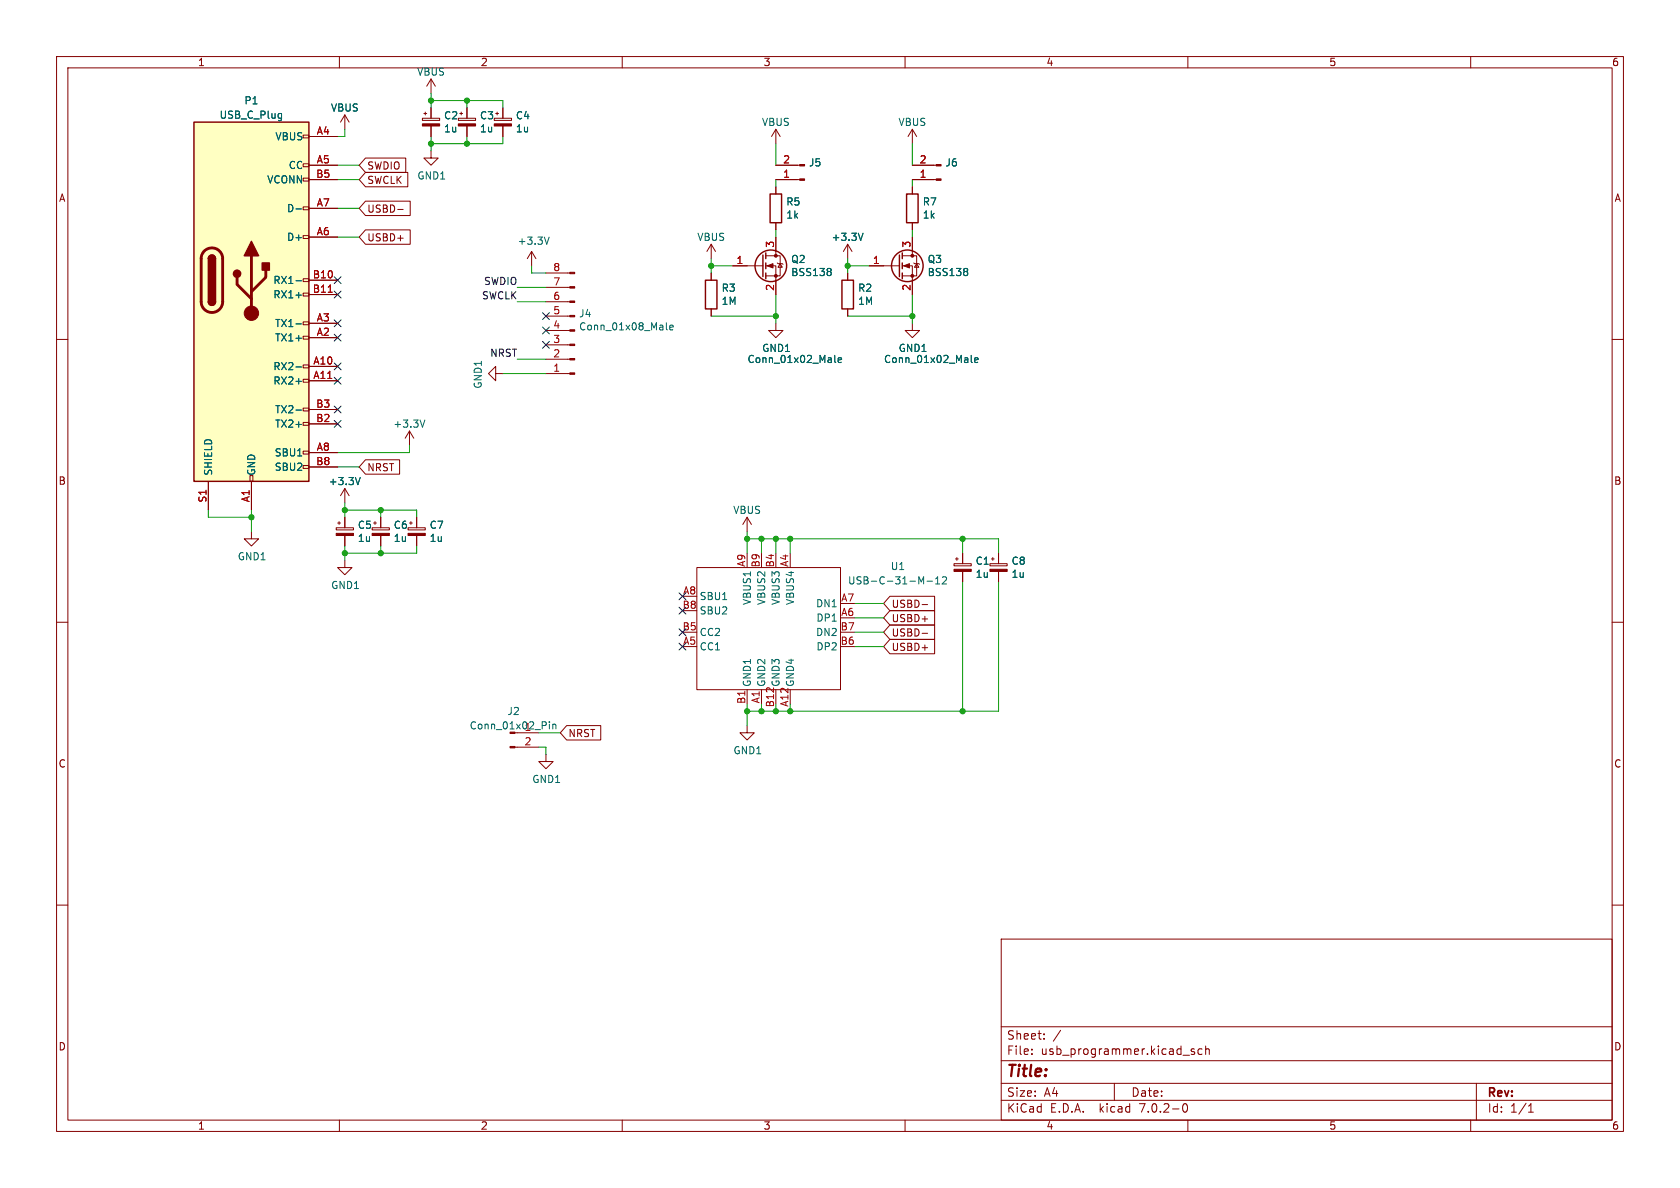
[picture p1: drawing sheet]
<svg xmlns="http://www.w3.org/2000/svg" width="297mm" height="210mm" viewBox="0 0 297 210" stroke-linecap="round" stroke-linejoin="round" font-family="sans-serif">
<g fill="none" stroke="#840000" stroke-width=".18">
<path d="M10 10h277v190h-277zM12 12h273v186h-273zM60 10v2M75.2 19.8v.5M76.2 14l-.8 1.2M76.2 14v2.5M76.2 19.1v1.8M76.2 14l.8 1.2M81.5 19.8v.5M82.5 19.1v1.8M87.9 19.8v.5M88.9 19.1v1.8"/>
<path d="M110 10v2M160 10v2M210 10v2M260 10v2M53.6 36.6h1v.5h-1zM53.6 31.5h1v.5h-1zM53.6 29h1v.5h-1zM53.6 23.9h1v.5h-1zM54.6 29.2h5.1M54.6 31.8h5.1M54.6 24.1h5.1M54.6 36.8h5.1"/>
<path d="M61 20.3l-.8 1.3M61 20.3v2.6M61 20.3l.7 1.3M64.6 30.5h7.5v2.5h-7.5l-1.1-1.2zM64.6 27.9h7.1v2.6h-7.1l-1.1-1.3zM64.6 35.6h7.9v2.5h-7.9l-1.1-1.3zM70.3 37h1M74.7 20.9h3v.4h-3zM74.9 20.1h.5M76.2 26.7v1.2h1.3l-1.3 1.3-1.3-1.3h1.3M76.2 22.3v1.8M81 20.9h3.1v.4h-3.1z"/>
<path d="M81.3 20.1h.5M82.5 22.3v1.8M87.4 20.9h3v.4h-3zM87.6 20.1h.5M88.9 22.3v1.8M137.2 22.9l-.8 1.2M137.2 22.9v2.5M137.2 33v1.3M137.2 39.4v1.2M137.2 22.9l.7 1.2M137.2 29.2h4.2M137.2 31.8h4.2"/>
<path d="M161.3 22.9v2.5M161.3 33v1.3M161.3 39.4v1.2M161.3 29.2h4.2M161.3 31.8h4.2M161.3 22.9l-.8 1.2M161.3 22.9l.8 1.2M10 60h2M53.6 59.4h1v.5h-1zM53.6 56.9h1v.5h-1zM53.6 51.8h1v.5h-1zM53.6 49.3h1v.5h-1z"/>
<path d="M53.6 41.7h1v.5h-1zM54.6 59.7h5.1M54.6 57.2h5.1M54.6 41.9h5.1M54.6 49.5h5.1M54.6 52.1h5.1M64.6 40.6h7.9v2.6h-7.9l-1.1-1.3zM94 44.5l-.8 1.2M94 44.5v2.5M94 44.5l.7 1.2M96.5 48.3h4.2M96.5 50.8h4.2"/>
<path d="M96.5 53.3h4.2M96.5 55.9h4.2M96.5 58.4h4.2M125.7 43.2l-.7 1.3M125.7 43.2v2.5M125.7 48.3v1.2M125.7 54.6v1.3M125.7 43.2l.8 1.3M129.5 47h5.4M135.4 47h1.8v5.1M135.4 45.2h2.5v3.6h-2.5M137.2 57.2v1.2h1.2l-1.2 1.3-1.3-1.3h1.3"/>
<path d="M137.2 41.9v3.3M137.4 46.5l.1 .1h.8l.1 .1M137.9 46.6l.4 .6h-.8zM149.9 43.2l-.8 1.3M149.9 43.2v2.5M149.9 48.3v1.2M149.9 54.6v1.3M149.9 43.2l.7 1.3M153.7 47h5.3M159.5 47h1.8v5.1M159.5 45.2h2.6v3.6h-2.6M161.3 57.2v1.2h1.3l-1.3 1.3-1.3-1.3h1.3"/>
<path d="M161.3 41.9v3.3M161.5 46.5l.2 .1h.7l.2 .1M162.1 46.6l.3 .6h-.7zM285 60h2M53.6 79.8h1v.5h-1zM53.6 74.7h1v.5h-1zM53.6 72.1h1v.5h-1zM53.6 67.1h1v.5h-1zM53.6 64.5h1v.5h-1zM54.6 64.8h5.1M54.6 67.3h5.1M54.6 74.9h5.1"/>
<path d="M54.6 72.4h5.1M72.4 76.2l-.8 1.3M72.4 76.2v2.5M72.4 76.2l.8 1.3M87.6 66v-1.2l-1.2 1.2 1.2 1.3v-1.3h1.3M96.5 61h4.2M96.5 63.5h4.2M96.5 66h4.2M36.8 85.1v5.1M44.2 84.1h.5v1h-.5zM44.4 94v1.3h1.3l-1.3 1.2-1.2-1.2h1.2M44.4 85.1v5.1"/>
<path d="M53.6 82.3h1v.5h-1zM54.6 80h5.1M54.6 82.6h5.1M59.4 93.3h3.1v.4h-3.1zM59.7 92.5h.5M59.9 92.2v.5M61 99.1v1.2h1.2l-1.2 1.3-1.3-1.3h1.3M61 86.4v2.5M61 91.4v1.9M61 94.7v1.8M61 86.4l-.8 1.2M61 86.4l.7 1.2"/>
<path d="M64.6 81.3h6v2.5h-6l-1.1-1.2zM65.8 93.3h3v.4h-3zM66 92.5h.5M66.3 92.2v.5M67.3 91.4v1.9M67.3 94.7v1.8M72.1 93.3h3.1v.4h-3.1zM72.4 92.5h.5M72.6 92.2v.5M73.7 91.4v1.9M73.7 94.7v1.8M132.1 91.4v2.6"/>
<path d="M132.1 91.4l-.8 1.3M132.1 91.4l.7 1.3M168.7 99.6h3v.4h-3zM168.9 98.8h.5M169.2 98.6v.5M170.2 97.8v1.8M175 99.6h3.1v.4h-3.1zM175.3 98.8h.5M175.5 98.6v.5M176.5 97.8v1.8M10 110h2M123.2 100.3h25.4v21.6h-25.4z"/>
<path d="M157.3 113h7.9v2.6h-7.9l-1.1-1.3zM157.3 110.5h7.9v2.5h-7.9l-1.1-1.2zM157.3 107.9h7.9v2.6h-7.9l-1.1-1.3zM157.3 105.4h7.9v2.6h-7.9l-1.1-1.3zM163 112h1M163 106.9h1M170.2 101v1.9M176.5 101v1.9M285 110h2M91 132.1h4.2M91.4 129.5h3.8M96.5 133.4v1.2h1.3l-1.3 1.3-1.3-1.3h1.3"/>
<path d="M100.2 128.3h6v2.5h-6l-1.1-1.3zM132.1 128.3v1.2h1.2l-1.2 1.3-1.3-1.3h1.3M132.1 121.9v2.6M134.6 121.9v2.6M10 160h2M285 160h2M177 166h108v32h-108zM60 198v2M110 198v2M160 198v2M177 194.5h108M177 191.5h108"/>
<path d="M177 187.5h108M177 181.5h108M182.4 186.3v.1M182.4 185.5v.1M184.6 183.6v.1M184.6 182.8v.1M197 191.5v3M209.2 195.2l.2-.1a.81 .81 0 0 1 .6 .6 .81 .81 0 0 1-.3 .8l-.1 .1a.81 .81 0 0 1-.4-1.4zM210 198v2M211.1 185.5l-.3-.1-.2 .2v.2l.5 .2v.3h-.5M212.5 185.5l-.4-.1-.3 .3v.4l.1 .2h.6M213.1 185.5l.3-.1 .3 .1 .1 .9"/>
<path d="M213.1 184.9v1.5M260 198v2M261 191.5v6.5M270.2 196.6h.9M270.2 195.5l.4-.4v1.5"/>
</g>
<g fill="#840000" stroke="#840000" stroke-width=".18">
<path d="M90.2 132h.8v.2h-.8z"/>
<path d="M165.5 29.1h.9v.2h-.9z"/>
<path d="M165.5 31.6h.9v.3h-.9z"/>
<path d="M159.8 47l1-.4v.8z"/>
<path d="M135.6 47l1.1-.4v.8z"/>
<path d="M141.4 29.1h.8v.2h-.8z"/>
<path d="M141.4 31.6h.8v.3h-.8z"/>
<path d="M175 100.6h3.1v.4h-3.1z"/>
<path d="M65.8 94.3h3v.4h-3z"/>
<path d="M168.7 100.6h3v.4h-3z"/>
<path d="M59.4 94.3h3.1v.4h-3.1z"/>
<path d="M72.1 94.3h3.1v.4h-3.1z"/>
<path d="M87.4 21.9h3v.4h-3z"/>
<path d="M81 21.9h3.1v.4h-3.1z"/>
<path d="M100.7 48.1h.9v.3h-.9z"/>
<path d="M100.7 50.7h.9v.2h-.9z"/>
<path d="M100.7 53.2h.9v.3h-.9z"/>
<path d="M100.7 55.8h.9v.2h-.9z"/>
<path d="M100.7 58.3h.9v.2h-.9z"/>
<path d="M100.7 60.8h.9v.3h-.9z"/>
<path d="M100.7 63.4h.9v.2h-.9z"/>
<path d="M100.7 65.9h.9v.3h-.9z"/>
<path d="M74.7 21.9h3v.4h-3z"/>
<circle cx="161.3" cy="48.8" r=".25"/>
<circle cx="161.3" cy="45.2" r=".25"/>
<circle cx="137.2" cy="48.8" r=".25"/>
<circle cx="137.2" cy="45.2" r=".25"/>
<circle cx="44.4" cy="55.4" r="1.27"/>
</g>
<g fill="none" stroke="#006464" stroke-width=".18">
<path d="M49.7 20.1h.1M49.8 20.1v1l-.1 .2M49.8 20.8l-.1 .1M52.3 36.9h1M52.3 57.3h1M52.3 49.6h1M52.3 52.2h1M97.1 41.9l-.4 1.3M117.8 57.1v1l.2 .2M118.4 57.9l.6-.1v-.3h-.4l-.2 .2 .1 .6h.5M146.8 47.5l.1 .2-.1 .2M146.8 48.1l.1 .1-.1 .5"/>
<path d="M152.6 41.2l-.4 1.3M171 47.5l.1 .2-.1 .2M171 48.1l.1 .1-.1 .5M52.3 64.9h1M52.3 67.4h1M52.3 72.5h1M75.1 74.2l-.4 1.3M147.6 62.8v1.1l.2 .2M148.2 63.7l.6-.2-.1-.2-.3-.1-.2 .2v.6h.5M171.7 62.8v1.1l.2 .2M172.3 63.7l.6-.2v-.2l-.4-.1-.2 .2 .1 .6h.5M52.6 80.6h.8"/>
<path d="M63.7 84.4l-.4 1.3M162.9 102.9l.4-.9v1.2M163.9 102.7h1M165.4 103.2h.7M165.4 102.3l.4-.3v1.2M166.6 102.1l.5-.1 .2 .3-.7 .9h.7M97.1 127.6v.1M97.1 128v.9M97.7 128v.9M97.7 128.1l.2-.1 .3 .1 .1 .8"/>
</g>
<g fill="none" stroke="#840000" stroke-width=".25">
<path d="M34.3 21.6h20.3v63.5h-20.3zM136.1 34.3h2.1v5.1h-2.1zM160.3 34.3h2v5.1h-2zM36.8 53.3a.64 .64 0 0 0 .7 .7 .64 .64 0 0 0 .6-.7M36.8 45.7a.64 .64 0 0 1 .7-.6 .64 .64 0 0 1 .6 .6M124.7 49.5h2v5.1h-2zM134.9 45.1v3.8M135.4 44.7v1M135.4 46.5v1M135.4 48.3v1M148.8 49.5h2.1v5.1h-2.1zM159 45.1v3.8"/>
<path d="M159.5 44.7v1M159.5 46.5v1M159.5 48.3v1"/>
<circle cx="136.3" cy="47" r="2.79"/>
<circle cx="160.4" cy="47" r="2.79"/>
</g>
<path d="M34.3 21.6h20.3v63.5h-20.3z" fill="#ffffc2" stroke="#ffffc2" stroke-width=".18"/>
<path d="M36.1 44.4a1.9 1.9 0 0 1 2.1-.4 1.9 1.9 0 0 1 1.2 1.7v7.6a1.91 1.91 0 0 1-1.9 1.9 1.91 1.91 0 0 1-1.9-1.9v-7.7l.1-.7zM41.9 49v1.3l2.5 2.5M44.4 45.2v10.2M47 47.8v1.2l-2.6 2.6" fill="none" stroke="#840000" stroke-width=".51"/>
<g fill="#840000" stroke="#840000" stroke-width=".25">
<path d="M36.8 53.3h1.3a.64 .64 0 0 1-.6 .7 .64 .64 0 0 1-.7-.7z"/>
<path d="M36.8 45.7h1.3v7.6h-1.3z"/>
<path d="M37 45.3a.64 .64 0 0 1 .7-.2 .64 .64 0 0 1 .4 .6h-1.3z"/>
<path d="M44.4 42.7l1.3 2.5h-2.5z"/>
<path d="M46.4 46.5h1.2v1.3h-1.2z"/>
<circle cx="41.9" cy="48.4" r=".63"/>
</g>
<path d="M58 51.7h.8" fill="none" stroke="#a90000" stroke-width=".18"/>
<g fill="none" stroke="#009600" stroke-width=".18">
<path d="M76.2 17.8h12.7v1.3M76.2 16.5v2.6M82.5 17.8v1.3M59.7 31.8h3.8M59.7 29.2h3.8M59.7 36.8h3.8M61 22.9v1.2h-1.3M76.2 24.1v2.6M82.5 24.1v1.3M88.9 24.1v1.3h-12.7M137.2 25.4v3.8M137.2 31.8v1.2"/>
<path d="M161.3 25.4v3.8M161.3 31.8v1.2M59.7 41.9h3.8M91.4 53.3h5.1M91.4 50.8h5.1M94 47v1.3h2.5M125.7 55.9h11.5M125.7 47h3.8M125.7 45.7v2.6M137.2 40.6v1.3M137.2 52.1v5.1M149.9 55.9h11.4"/>
<path d="M149.9 47h3.8M149.9 45.7v2.6M161.3 40.6v1.3M161.3 52.1v5.1M72.4 78.7v1.3h-12.7M88.9 66h7.6M91.4 63.5h5.1M36.8 90.2v1.2h7.6M44.4 90.2v3.8M59.7 82.6h3.8M61 90.2h12.7v1.2M61 88.9v2.5"/>
<path d="M61 96.5v2.6M67.3 90.2v1.2M67.3 96.5v1.3M73.7 96.5v1.3h-12.7M132.1 95.3h44.4v2.5M132.1 94v3.8M134.6 95.3v2.5M137.2 95.3v2.5M139.7 95.3v2.5M170.2 95.3v2.5M151.1 109.2h5.1M151.1 106.7h5.1"/>
<path d="M151.1 111.8h5.1M151.1 114.3h5.1M170.2 102.9v22.8M176.5 102.9v22.8h-44.4M95.2 132.1h1.3v1.3M95.2 129.5h3.9M132.1 124.5v3.8M134.6 124.5v1.2M137.2 124.5v1.2M139.7 124.5v1.2"/>
</g>
<g fill="none" stroke="#000084" stroke-width=".18">
<path d="M59.1 51.5l1.2 1.2M59.1 48.9l1.2 1.2M59.1 56.5l1.2 1.3M59.1 59.1l1.2 1.2M60.3 51.5l-1.2 1.2M60.3 48.9l-1.2 1.2M60.3 56.5l-1.2 1.3M60.3 59.1l-1.2 1.2M95.9 55.3l1.2 1.2M95.9 57.8l1.2 1.2M97.1 55.3l-1.2 1.2M97.1 57.8l-1.2 1.2"/>
<path d="M59.1 66.7l1.2 1.2M59.1 71.8l1.2 1.2M59.1 64.2l1.2 1.2M59.1 74.3l1.2 1.2M60.3 66.7l-1.2 1.2M60.3 71.8l-1.2 1.2M60.3 64.2l-1.2 1.2M60.3 74.3l-1.2 1.2M95.9 60.4l1.2 1.2M97.1 60.4l-1.2 1.2M120 107.3l1.3 1.3M120 104.8l1.3 1.2"/>
<path d="M120 113.7l1.3 1.2M120 111.2l1.3 1.2M121.3 107.3l-1.3 1.3M121.3 104.8l-1.3 1.2M121.3 113.7l-1.3 1.2M121.3 111.2l-1.3 1.2"/>
</g>
<g fill="#009600" stroke="#009600" stroke-width=".18">
<circle cx="134.6" cy="125.7" r=".46"/>
<circle cx="139.7" cy="125.7" r=".46"/>
<circle cx="137.2" cy="95.3" r=".46"/>
<circle cx="134.6" cy="95.3" r=".46"/>
<circle cx="170.2" cy="125.7" r=".46"/>
<circle cx="82.5" cy="25.4" r=".46"/>
<circle cx="76.2" cy="25.4" r=".46"/>
<circle cx="76.2" cy="17.8" r=".46"/>
<circle cx="82.5" cy="17.8" r=".46"/>
<circle cx="61" cy="97.8" r=".46"/>
<circle cx="67.3" cy="90.2" r=".46"/>
<circle cx="44.4" cy="91.4" r=".46"/>
<circle cx="61" cy="90.2" r=".46"/>
<circle cx="170.2" cy="95.3" r=".46"/>
<circle cx="139.7" cy="95.3" r=".46"/>
<circle cx="161.3" cy="55.9" r=".46"/>
<circle cx="149.9" cy="47" r=".46"/>
<circle cx="137.2" cy="55.9" r=".46"/>
<circle cx="125.7" cy="47" r=".46"/>
<circle cx="132.1" cy="95.3" r=".46"/>
<circle cx="137.2" cy="125.7" r=".46"/>
<circle cx="132.1" cy="125.7" r=".46"/>
<circle cx="67.3" cy="97.8" r=".46"/>
</g>
<text font-size="2.8" fill="#840000" x="178" y="190.8">Title:</text>
<g font-size="2.1" fill="#840000">
<text x="178" y="183.9">Sheet:</text>
<text x="186.2" y="183.9">/</text>
<text x="178" y="186.6">File:</text>
<text x="184" y="186.6">usb_programmer.kicad_sch</text>
<text x="178" y="196.8">KiCad</text>
<text x="178" y="194">Size:</text>
<text x="184.6" y="194">A4</text>
<text x="185.7" y="196.8">E.D.A.</text>
<text x="194.4" y="196.8">kicad</text>
<text x="200" y="194">Date:</text>
<text x="201.5" y="196.8">7.0.2-0</text>
<text x="263" y="194.2">Rev:</text>
<text x="263" y="196.8">Id:</text>
<text x="267" y="196.8">1/1</text>
</g>
<g font-size="1.8" fill="#840000">
<text x="35" y="11.8">1</text>
<text x="85" y="11.8">2</text>
<text x="135" y="11.8">3</text>
<text x="185" y="11.8">4</text>
<text x="235" y="11.8">5</text>
<text x="285" y="11.8">6</text>
<text x="10.4" y="35.8">A</text>
<text x="64.9" y="32.7">SWCLK</text>
<text x="64.9" y="30.1">SWDIO</text>
<text x="285.4" y="35.8">A</text>
<text x="64.9" y="37.7">USBD-</text>
<text x="64.9" y="42.8">USBD+</text>
<text x="64.9" y="83.5">NRST</text>
<text x="10.3" y="85.8">B</text>
<text x="285.3" y="85.8">B</text>
<text x="157.6" y="107.6">USBD-</text>
<text x="157.6" y="112.7">USBD-</text>
<text x="157.6" y="110.1">USBD+</text>
<text x="157.6" y="115.2">USBD+</text>
<text x="100.5" y="130.5">NRST</text>
<text x="10.3" y="135.8">C</text>
<text x="285.3" y="135.8">C</text>
<text x="10.3" y="185.8">D</text>
<text x="285.3" y="185.8">D</text>
<text x="35" y="199.8">1</text>
<text x="85" y="199.8">2</text>
<text x="135" y="199.8">3</text>
<text x="185" y="199.8">4</text>
<text x="235" y="199.8">5</text>
<text x="285" y="199.8">6</text>
</g>
<g font-size="1.8" fill="#006464">
<text x="73.7" y="13.5">VBUS</text>
<text x="38.8" y="21.1">USB_C_Plug</text>
<text x="43.1" y="18.6">P1</text>
<text x="58.4" y="19.9">VBUS</text>
<text x="78.4" y="21.2">C2</text>
<text x="78.4" y="23.6">1u</text>
<text x="84.8" y="21.2">C3</text>
<text x="84.8" y="23.6">1u</text>
<text x="91.1" y="21.2">C4</text>
<text x="91.1" y="23.6">1u</text>
<text x="134.6" y="22.4">VBUS</text>
<text x="158.8" y="22.4">VBUS</text>
<text x="48.6" y="25">VBUS</text>
<text x="143" y="29.6">J5</text>
<text x="167.1" y="29.6">J6</text>
<text x="47.1" y="32.6">VCONN</text>
<text x="50.9" y="30">CC</text>
<text x="73.7" y="31.9">GND1</text>
<text x="50.6" y="37.7">D-</text>
<text x="138.9" y="36.5">R5</text>
<text x="138.9" y="38.8">1k</text>
<text x="163.1" y="36.5">R7</text>
<text x="163.1" y="38.8">1k</text>
<text x="50.6" y="42.7">D+</text>
<text x="91.5" y="43.4">+3.3V</text>
<text x="123.2" y="42.7">VBUS</text>
<text x="139.8" y="46.6">Q2</text>
<text x="147" y="42.7">+3.3V</text>
<text x="163.9" y="46.6">Q3</text>
<text x="48.2" y="50.4">RX1-</text>
<text x="48.2" y="52.9">RX1+</text>
<text x="127.5" y="51.7">R3</text>
<text x="139.8" y="49">BSS138</text>
<text x="151.6" y="51.7">R2</text>
<text x="163.9" y="49">BSS138</text>
<text x="48.5" y="58">TX1-</text>
<text x="102.3" y="56.2">J4</text>
<text x="102.3" y="58.6">Conn_01x08_Male</text>
<text x="127.5" y="54">1M</text>
<text x="151.6" y="54">1M</text>
<text x="48.2" y="65.6">RX2-</text>
<text x="48.5" y="60.5">TX1+</text>
<text x="132.1" y="64.3">Conn_01x02_Male</text>
<text x="134.7" y="62.4">GND1</text>
<text x="156.2" y="64.3">Conn_01x02_Male</text>
<text x="158.8" y="62.4">GND1</text>
<text x="48.2" y="68.1">RX2+</text>
<text x="85.3" y="68.8" transform="rotate(-90 85.3 68.8)">GND1</text>
<text x="48.5" y="75.8">TX2+</text>
<text x="48.5" y="73.2">TX2-</text>
<text x="69.5" y="75.8">+3.3V</text>
<text x="48.4" y="80.8">SBU1</text>
<text x="48.4" y="83.4">SBU2</text>
<text x="37.7" y="84.1" transform="rotate(-90 37.7 84.1)">SHIELD</text>
<text x="45.3" y="84.1" transform="rotate(-90 45.3 84.1)">GND</text>
<text x="58.1" y="85.9">+3.3V</text>
<text x="63.2" y="93.6">C5</text>
<text x="63.2" y="95.9">1u</text>
<text x="69.6" y="93.6">C6</text>
<text x="69.6" y="95.9">1u</text>
<text x="75.9" y="93.6">C7</text>
<text x="75.9" y="95.9">1u</text>
<text x="129.6" y="91">VBUS</text>
<text x="42" y="99.2">GND1</text>
<text x="157.4" y="100.9">U1</text>
<text x="172.4" y="100">C1</text>
<text x="178.8" y="100">C8</text>
<text x="58.5" y="104.3">GND1</text>
<text x="123.7" y="106.2">SBU1</text>
<text x="132.9" y="107.1" transform="rotate(-90 132.9 107.1)">VBUS1</text>
<text x="135.4" y="107.1" transform="rotate(-90 135.4 107.1)">VBUS2</text>
<text x="138" y="107.1" transform="rotate(-90 138 107.1)">VBUS3</text>
<text x="140.5" y="107.1" transform="rotate(-90 140.5 107.1)">VBUS4</text>
<text x="144.1" y="107.5">DN1</text>
<text x="149.9" y="103.5">USB-C-31-M-12</text>
<text x="172.4" y="102.3">1u</text>
<text x="178.8" y="102.3">1u</text>
<text x="123.7" y="112.6">CC2</text>
<text x="123.7" y="108.8">SBU2</text>
<text x="144.1" y="112.6">DN2</text>
<text x="144.2" y="110">DP1</text>
<text x="123.7" y="115.1">CC1</text>
<text x="144.2" y="115.1">DP2</text>
<text x="132.9" y="121.4" transform="rotate(-90 132.9 121.4)">GND1</text>
<text x="135.4" y="121.4" transform="rotate(-90 135.4 121.4)">GND2</text>
<text x="138" y="121.4" transform="rotate(-90 138 121.4)">GND3</text>
<text x="140.5" y="121.4" transform="rotate(-90 140.5 121.4)">GND4</text>
<text x="83" y="129.1">Conn_01x02_Pin</text>
<text x="89.7" y="126.6">J2</text>
<text x="92.7" y="129.3">1</text>
<text x="129.6" y="133.5">GND1</text>
<text x="94" y="138.6">GND1</text>
</g>
<g font-size="1.8" fill="#a90000">
<text x="55.9" y="23.9">A4</text>
<text x="55.9" y="29">A5</text>
<text x="138.4" y="29">2</text>
<text x="162.5" y="29">2</text>
<text x="55.8" y="31.5">B5</text>
<text x="138.4" y="31.5">1</text>
<text x="162.5" y="31.5">1</text>
<text x="55.9" y="41.7">A6</text>
<text x="55.9" y="36.6">A7</text>
<text x="130.1" y="46.7">1</text>
<text x="136.9" y="43.8" transform="rotate(-90 136.9 43.8)">3</text>
<text x="154.3" y="46.7">1</text>
<text x="161" y="43.8" transform="rotate(-90 161 43.8)">3</text>
<text x="55.2" y="49.3">B10</text>
<text x="55.2" y="51.8">B11</text>
<text x="97.8" y="53.1">6</text>
<text x="97.8" y="50.5">7</text>
<text x="97.8" y="48">8</text>
<text x="136.9" y="51.5" transform="rotate(-90 136.9 51.5)">2</text>
<text x="161" y="51.5" transform="rotate(-90 161 51.5)">2</text>
<text x="55.9" y="59.4">A2</text>
<text x="55.9" y="56.9">A3</text>
<text x="97.8" y="58.2">4</text>
<text x="97.8" y="55.6">5</text>
<text x="55.3" y="64.5">A10</text>
<text x="97.8" y="65.8">1</text>
<text x="97.8" y="63.2">2</text>
<text x="97.8" y="60.7">3</text>
<text x="55.3" y="67.1">A11</text>
<text x="55.8" y="74.7">B2</text>
<text x="55.8" y="72.1">B3</text>
<text x="55.8" y="82.3">B8</text>
<text x="55.9" y="79.8">A8</text>
<text x="36.6" y="88.9" transform="rotate(-90 36.6 88.9)">S1</text>
<text x="44.2" y="88.8" transform="rotate(-90 44.2 88.8)">A1</text>
<text x="131.8" y="100.3" transform="rotate(-90 131.8 100.3)">A9</text>
<text x="134.4" y="100.4" transform="rotate(-90 134.4 100.4)">B9</text>
<text x="136.9" y="100.4" transform="rotate(-90 136.9 100.4)">B4</text>
<text x="139.4" y="100.3" transform="rotate(-90 139.4 100.3)">A4</text>
<text x="120.6" y="107.7">B8</text>
<text x="120.7" y="105.2">A8</text>
<text x="148.6" y="106.4">A7</text>
<text x="120.6" y="111.5">B5</text>
<text x="148.6" y="111.5">B7</text>
<text x="148.6" y="109">A6</text>
<text x="120.7" y="114">A5</text>
<text x="148.6" y="114">B6</text>
<text x="131.8" y="124.5" transform="rotate(-90 131.8 124.5)">B1</text>
<text x="134.4" y="124.4" transform="rotate(-90 134.4 124.4)">A1</text>
<text x="136.9" y="125.1" transform="rotate(-90 136.9 125.1)">B12</text>
<text x="139.4" y="125" transform="rotate(-90 139.4 125)">A12</text>
<text x="92.7" y="131.8">2</text>
</g>
<g font-size="1.8" fill="#0f0f0f">
<text x="85.1" y="53">SWCLK</text>
<text x="85.4" y="50.5">SWDIO</text>
<text x="86.5" y="63.2">NRST</text>
</g>
</svg>
